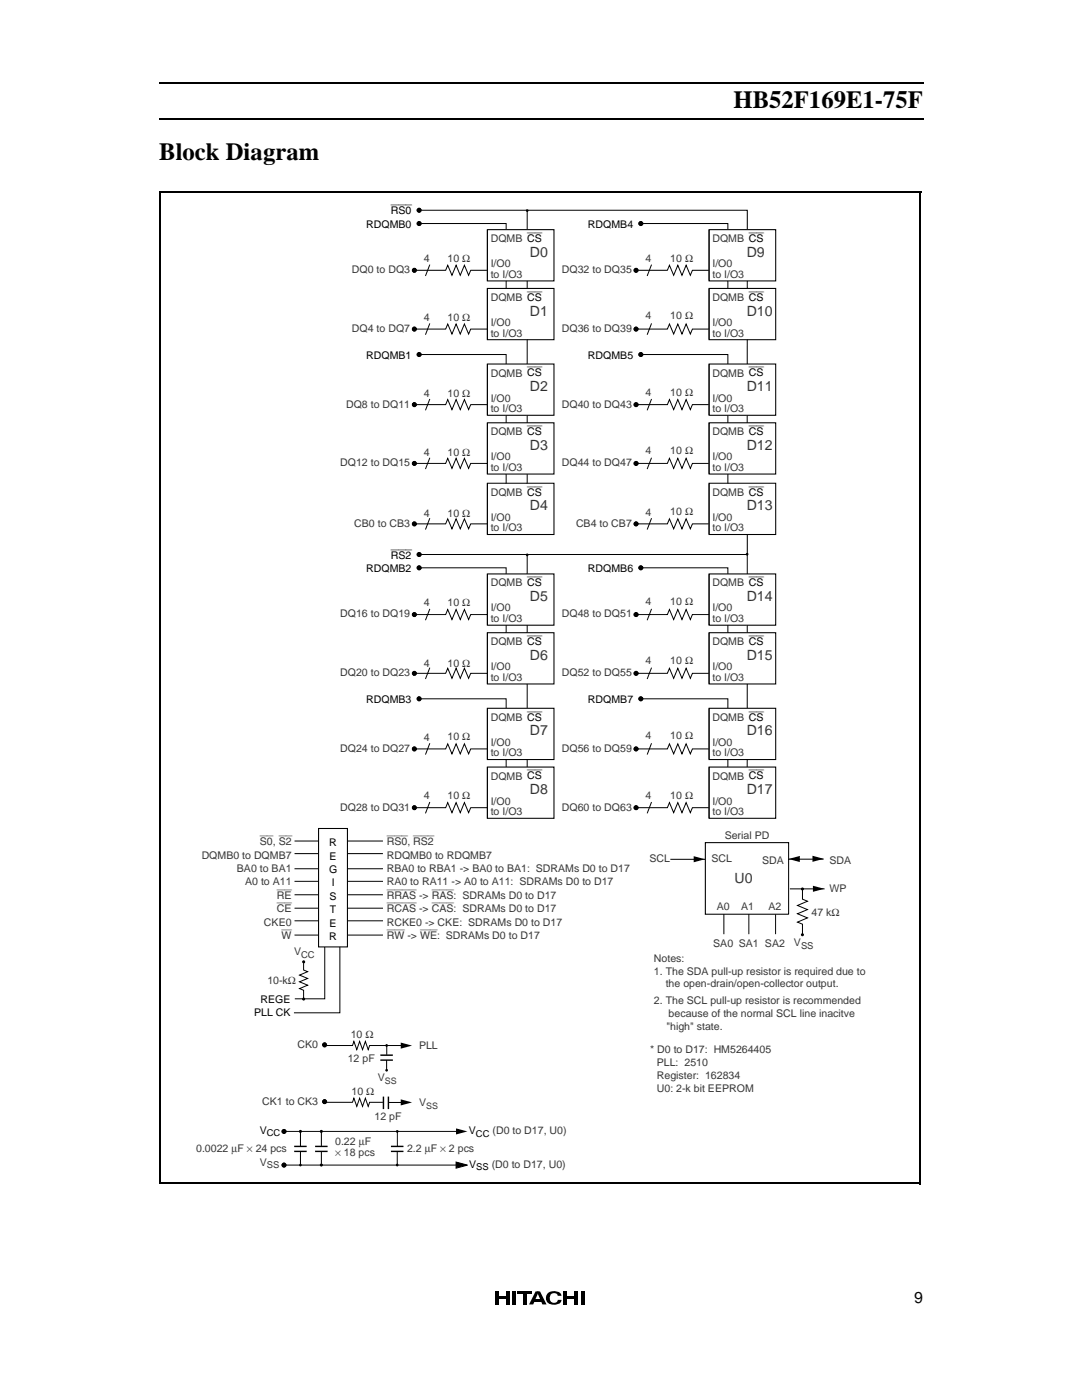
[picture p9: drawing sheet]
<svg xmlns="http://www.w3.org/2000/svg" width="216mm" height="279mm" viewBox="0 0 216 279" stroke-linecap="round" stroke-linejoin="round" font-family="sans-serif">
<path d="M31.8 16.5h152.4M31.8 23.8h152.4" fill="none" stroke="#000" stroke-width=".25"/>
<path d="M98.5 257.4h18.2v3.2h-18.2z" fill="#fff"/>
<g fill="#000">
<path d="M99.4 258.8h1.5v.4h-1.5zM106.6 259.4h1.4v.4h-1.4zM107.1 257.7h.7l1.3 2.6h-.9zM106.9 257.7h.6l-1.1 2.6h-.8zM109.4 258a2.11 2.11 0 0 1 2.5 .1l.1 .5h-.7a.6 .6 0 0 0-.7-.5 .94 .94 0 0 0-.9 1.3 .94 .94 0 0 0 1.5 .3l.1-.3h.7a1.22 1.22 0 0 1-1.4 1 1.36 1.36 0 0 1-1.5-.7 1.36 1.36 0 0 1 .3-1.7zM113.1 258.8h1.5v.4h-1.5zM98.7 257.7h.7v2.6h-.7zM100.9 257.7h.7v2.6h-.7zM102.3 257.7h.7v2.6h-.7zM104.4 257.7h.7v2.6h-.7zM112.4 257.7h.7v2.6h-.7zM114.6 257.7h.7v2.6h-.7z"/>
<path d="M115.9 257.7h.7v2.6h-.7z"/>
</g>
<path d="M103.2 257.9h3" fill="none" stroke="#000" stroke-width=".44"/>
<path d="M38.9 40.2h135.1v194h-135.1z" fill="#fff"/>
<path d="M149.1 104.3v49.6M64.8 189v10.3h-6" fill="none" stroke="#000" stroke-width=".2"/>
<g fill="#fff" stroke="#000" stroke-width=".2">
<path d="M58.8 167.8h17.6z"/>
<path d="M58.8 170.4h17.6z"/>
<path d="M58.8 173.4h17.6z"/>
<path d="M58.8 175.9h17.6z"/>
<path d="M58.8 178.6h17.6z"/>
<path d="M58.8 181.3h17.6z"/>
<path d="M58.8 183.8h17.6z"/>
<path d="M58.8 186.6h17.6z"/>
</g>
<path d="M83.6 44.6h17.4v13.5M105.2 41.9v55" fill="none" stroke="#000" stroke-width=".2"/>
<path d="M97.2 45.8h13.3v10.3h-13.3z" fill="#fff" stroke="#000" stroke-width=".21"/>
<g fill="#000">
<path d="M138.4 170.9l2.3 .6-2.3 .6zM157.3 171.4l2.3-.6v1.2zM162.1 170.8l2.3 .6-2.3 .6zM91 225.2l2.3 .6-2.3 .6zM91 231.9l2.3 .6-2.3 .6z"/>
<circle cx="83.6" cy="42" r=".47"/>
<circle cx="83.6" cy="44.6" r=".47"/>
<circle cx="56.7" cy="232.5" r=".47"/>
<circle cx="56.7" cy="225.8" r=".47"/>
</g>
<g fill="none" stroke="#000" stroke-width=".2">
<path d="M56.7 225.8h34.3M56.7 232.5h34.3M91 231.9l2.3 .6-2.3 .6z"/>
<circle cx="83.6" cy="42" r=".4"/>
<circle cx="83.6" cy="44.6" r=".4"/>
<circle cx="56.7" cy="225.8" r=".4"/>
<circle cx="56.7" cy="232.5" r=".4"/>
</g>
<path d="M140.7 168.2h16.7v14.3h-16.7z" fill="#fff" stroke="#000" stroke-width=".21"/>
<g fill="none" stroke="#000" stroke-width=".2">
<path d="M82.7 53.9h6.2l.4-1 .9 2 .8-2 .8 2 .9-2 .8 2 .4-1h3.3M83.7 42h65.4v48.2M85.8 52.8l-.9 2.3M97.3 45.9v10.1M133.8 171.5h6.9M157.4 171.5h6.9M157.6 177.4h6.9M144.4 182.4v4M149.4 182.4v4M154.8 182.4v4M77.1 211.6v2M77.2 208.6v1.9"/>
<path d="M60 225.8v3M60 229.8v2.7M64.1 225.8v3M64.1 229.8v2.7M79.3 229.8v2.7M79.3 225.7v3"/>
<circle cx="82.7" cy="53.9" r=".4"/>
</g>
<g fill="#000">
<path d="M162.2 176.8l2.3 .6-2.3 .6z"/>
<circle cx="82.7" cy="53.9" r=".47"/>
<circle cx="105.2" cy="42" r=".27"/>
<circle cx="77.1" cy="213.6" r=".27"/>
<circle cx="77.1" cy="208.6" r=".27"/>
<circle cx="59.9" cy="232.5" r=".27"/>
<circle cx="79.3" cy="232.5" r=".27"/>
<circle cx="79.3" cy="225.8" r=".27"/>
</g>
<path d="M75.9 210.6h2.5M75.9 211.6h2.5M76.5 218.8v2.5M77.5 218.8v2.5M58.7 228.8h2.5M58.7 229.8h2.5M62.9 228.8h2.5M62.9 229.8h2.5M78 228.8h2.5M78 229.8h2.5" fill="none" stroke="#000" stroke-width=".28"/>
<g fill="#000" stroke="#000" stroke-width=".2">
<circle cx="59.9" cy="225.8" r=".2"/>
<circle cx="64.1" cy="225.8" r=".2"/>
<circle cx="64.1" cy="232.5" r=".2"/>
</g>
<path d="M97.2 57.6h13.3v10.2h-13.3z" fill="#fff" stroke="#000" stroke-width=".21"/>
<circle cx="82.7" cy="65.7" r=".47" fill="#000"/>
<g fill="none" stroke="#000" stroke-width=".2">
<path d="M97.3 57.6v10.2M82.7 65.7h6.2l.4-1 .9 2 .8-2 .8 2 .9-2 .8 2 .4-1h3.3M83.6 70.8h17.4v25.8M85.8 64.5l-.9 2.3"/>
<circle cx="82.7" cy="65.7" r=".4"/>
</g>
<path d="M97.2 72.6h13.3v10.3h-13.3z" fill="#fff" stroke="#000" stroke-width=".21"/>
<g fill="#000">
<circle cx="83.6" cy="70.8" r=".47"/>
<circle cx="82.7" cy="80.8" r=".47"/>
</g>
<g fill="none" stroke="#000" stroke-width=".2">
<path d="M85.8 79.6l-.9 2.3M97.3 72.7v10.1M82.7 80.8h6.2l.4-1.1 .9 2 .8-2 .8 2 .9-2 .8 2 .4-.9h3.3"/>
<circle cx="83.6" cy="70.8" r=".4"/>
<circle cx="82.7" cy="80.8" r=".4"/>
</g>
<path d="M97.2 84.4h13.3v10.2h-13.3z" fill="#fff" stroke="#000" stroke-width=".21"/>
<circle cx="82.7" cy="92.5" r=".47" fill="#000"/>
<g fill="none" stroke="#000" stroke-width=".2">
<path d="M82.7 92.5h6.2l.4-1 .9 2 .8-2 .8 2 .9-2 .8 2 .4-1h3.3M85.8 91.4l-.9 2.2M97.3 84.4v10.2"/>
<circle cx="82.7" cy="92.5" r=".4"/>
</g>
<path d="M97.2 96.4h13.3v10.3h-13.3z" fill="#fff" stroke="#000" stroke-width=".21"/>
<circle cx="82.7" cy="104.6" r=".47" fill="#000"/>
<g fill="none" stroke="#000" stroke-width=".2">
<path d="M127.9 44.6h17.3v13.5M97.3 96.5v10.1M82.7 104.6h6.2l.4-1.1 .9 2 .8-2 .8 2 .9-2 .8 2 .4-.9h3.3M85.8 103.4l-.9 2.3"/>
<circle cx="82.7" cy="104.6" r=".4"/>
</g>
<path d="M141.5 45.8h13.3v10.3h-13.3z" fill="#fff" stroke="#000" stroke-width=".21"/>
<g fill="#000">
<circle cx="126.9" cy="53.9" r=".47"/>
<circle cx="127.9" cy="44.6" r=".47"/>
</g>
<g fill="none" stroke="#000" stroke-width=".2">
<path d="M126.9 53.9h6.3l.4-1 .8 2 .9-2 .8 2 .8-2 .8 2 .5-1h3.2M130 52.8l-.9 2.3M141.5 45.9v10.1"/>
<circle cx="126.9" cy="53.9" r=".4"/>
<circle cx="127.9" cy="44.6" r=".4"/>
</g>
<path d="M141.5 57.6h13.3v10.2h-13.3z" fill="#fff" stroke="#000" stroke-width=".21"/>
<circle cx="126.9" cy="65.7" r=".47" fill="#000"/>
<g fill="none" stroke="#000" stroke-width=".2">
<path d="M141.5 57.6v10.2M126.9 65.7h6.3l.4-1 .8 2 .9-2 .8 2 .8-2 .8 2 .5-1h3.2M127.9 70.8h17.3v25.8M130 64.5l-.9 2.3"/>
<circle cx="126.9" cy="65.7" r=".4"/>
</g>
<path d="M141.5 72.6h13.3v10.3h-13.3z" fill="#fff" stroke="#000" stroke-width=".21"/>
<g fill="#000">
<circle cx="127.9" cy="70.8" r=".47"/>
<circle cx="126.9" cy="80.8" r=".47"/>
</g>
<g fill="none" stroke="#000" stroke-width=".2">
<path d="M130 79.6l-.9 2.3M141.5 72.7v10.1M126.9 80.8h6.3l.4-1.1 .8 2 .9-2 .8 2 .8-2 .8 2 .5-.9h3.2"/>
<circle cx="127.9" cy="70.8" r=".4"/>
<circle cx="126.9" cy="80.8" r=".4"/>
</g>
<path d="M141.5 84.4h13.3v10.2h-13.3z" fill="#fff" stroke="#000" stroke-width=".21"/>
<circle cx="126.9" cy="92.5" r=".47" fill="#000"/>
<g fill="none" stroke="#000" stroke-width=".2">
<path d="M126.9 92.5h6.3l.4-1 .8 2 .9-2 .8 2 .8-2 .8 2 .5-1h3.2M130 91.4l-.9 2.2M141.5 84.4v10.2"/>
<circle cx="126.9" cy="92.5" r=".4"/>
</g>
<path d="M141.5 96.4h13.3v10.3h-13.3z" fill="#fff" stroke="#000" stroke-width=".21"/>
<circle cx="126.9" cy="104.6" r=".47" fill="#000"/>
<g fill="none" stroke="#000" stroke-width=".2">
<path d="M141.5 96.5v10.1M83.6 113.3h17.4v13.5M105.2 110.7v43.2M126.9 104.6h6.3l.4-1.1 .8 2 .9-2 .8 2 .8-2 .8 2 .5-.9h3.2M130 103.4l-.9 2.3"/>
<circle cx="126.9" cy="104.6" r=".4"/>
</g>
<path d="M97.2 114.5h13.3v10.3h-13.3z" fill="#fff" stroke="#000" stroke-width=".21"/>
<g fill="#000">
<circle cx="83.6" cy="110.7" r=".47"/>
<circle cx="83.6" cy="113.3" r=".47"/>
<circle cx="105.2" cy="110.7" r=".27"/>
<circle cx="149.1" cy="110.6" r=".27"/>
<circle cx="82.7" cy="122.7" r=".47"/>
</g>
<g fill="none" stroke="#000" stroke-width=".2">
<path d="M83.7 110.7h65.4M97.3 114.6v10.1M82.7 122.6h6.2l.4-1 .9 2 .8-2 .8 2 .9-2 .8 2 .4-1h3.3M85.8 121.5l-.9 2.3"/>
<circle cx="83.6" cy="110.7" r=".4"/>
<circle cx="83.6" cy="113.3" r=".4"/>
<circle cx="82.7" cy="122.7" r=".4"/>
</g>
<path d="M97.2 126.3h13.3v10.2h-13.3z" fill="#fff" stroke="#000" stroke-width=".21"/>
<circle cx="82.7" cy="134.4" r=".47" fill="#000"/>
<g fill="none" stroke="#000" stroke-width=".2">
<path d="M82.7 134.4h6.2l.4-1 .9 2 .8-2 .8 2 .9-2 .8 2 .4-1h3.3M83.6 139.5h17.4v14.1M85.8 133.2l-.9 2.3M97.3 126.3v10.2"/>
<circle cx="82.7" cy="134.4" r=".4"/>
</g>
<path d="M97.2 141.4h13.3v10.2h-13.3z" fill="#fff" stroke="#000" stroke-width=".21"/>
<g fill="#000">
<circle cx="83.6" cy="139.5" r=".47"/>
<circle cx="82.7" cy="149.5" r=".47"/>
</g>
<g fill="none" stroke="#000" stroke-width=".2">
<path d="M82.7 149.5h6.2l.4-1 .9 2 .8-2 .8 2 .9-2 .8 2 .4-1h3.3M85.8 148.3l-.9 2.3M97.3 141.4v10.2"/>
<circle cx="83.6" cy="139.5" r=".4"/>
<circle cx="82.7" cy="149.5" r=".4"/>
</g>
<g fill="#fff" stroke="#000" stroke-width=".21">
<path d="M97.2 153.1h13.3v10.2h-13.3z"/>
<path d="M63.6 165.3h5.7v23.7h-5.7z"/>
</g>
<circle cx="82.7" cy="161.2" r=".47" fill="#000"/>
<g fill="none" stroke="#000" stroke-width=".2">
<path d="M127.9 113.3h17.3v13.5M97.3 153.1v10.2M82.7 161.2h6.2l.4-1 .9 2 .8-2 .8 2 .9-2 .8 2 .4-1h3.3M85.8 160.1l-.9 2.2"/>
<circle cx="82.7" cy="161.2" r=".4"/>
</g>
<path d="M141.5 114.5h13.3v10.3h-13.3z" fill="#fff" stroke="#000" stroke-width=".21"/>
<g fill="#000">
<circle cx="127.9" cy="113.3" r=".47"/>
<circle cx="126.9" cy="122.7" r=".47"/>
</g>
<g fill="none" stroke="#000" stroke-width=".2">
<path d="M141.5 114.6v10.1M126.9 122.6h6.3l.4-1 .8 2 .9-2 .8 2 .8-2 .8 2 .5-1h3.2M130 121.5l-.9 2.3"/>
<circle cx="127.9" cy="113.3" r=".4"/>
<circle cx="126.9" cy="122.7" r=".4"/>
</g>
<path d="M141.5 126.3h13.3v10.2h-13.3z" fill="#fff" stroke="#000" stroke-width=".21"/>
<circle cx="126.9" cy="134.4" r=".47" fill="#000"/>
<g fill="none" stroke="#000" stroke-width=".2">
<path d="M126.9 134.4h6.3l.4-1 .8 2 .9-2 .8 2 .8-2 .8 2 .5-1h3.2M127.9 139.5h17.3v14.1M130 133.2l-.9 2.3M141.5 126.3v10.2"/>
<circle cx="126.9" cy="134.4" r=".4"/>
</g>
<path d="M141.5 141.4h13.3v10.2h-13.3z" fill="#fff" stroke="#000" stroke-width=".21"/>
<g fill="#000">
<circle cx="127.9" cy="139.5" r=".47"/>
<circle cx="126.9" cy="149.5" r=".47"/>
</g>
<g fill="none" stroke="#000" stroke-width=".2">
<path d="M126.9 149.5h6.3l.4-1 .8 2 .9-2 .8 2 .8-2 .8 2 .5-1h3.2M130 148.3l-.9 2.3M141.5 141.4v10.2"/>
<circle cx="127.9" cy="139.5" r=".4"/>
<circle cx="126.9" cy="149.5" r=".4"/>
</g>
<path d="M141.5 153.1h13.3v10.2h-13.3z" fill="#fff" stroke="#000" stroke-width=".21"/>
<g fill="#000">
<path d="M80 208.1l2.2 .6-2.2 .6zM80 219.4l2.2 .6-2.2 .6z"/>
<circle cx="126.9" cy="161.2" r=".47"/>
<circle cx="64.8" cy="219.9" r=".47"/>
<circle cx="64.8" cy="208.5" r=".47"/>
</g>
<g fill="none" stroke="#000" stroke-width=".2">
<path d="M141.5 153.1v10.2M126.9 161.2h6.3l.4-1 .8 2 .9-2 .8 2 .8-2 .8 2 .5-1h3.2M130 160.1l-.9 2.2M160.1 177.4v2l1 .5-2 .8 2 .8-2 .9 2 .8-2 .8 1 .4v2.1M60.6 192v1.6l.8 .3-1.6 .7 1.6 .7-1.6 .6 1.6 .7-1.6 .7 .8 .3v1.7M67.8 189v13.1h-9.1M64.8 208.7h5.5l.3-.9 .6 1.7 .6-1.7 .5 1.7 .6-1.7 .6 1.7 .3-.8h6.4M64.8 220h5.5l.3-.8 .6 1.6 .6-1.6 .5 1.6 .6-1.6 .6 1.6 .3-.8h2.7M77.5 220h3.4"/>
<circle cx="126.9" cy="161.2" r=".4"/>
<circle cx="64.8" cy="208.5" r=".4"/>
<circle cx="64.8" cy="219.9" r=".4"/>
</g>
<g fill="#000" stroke="#000" stroke-width=".2">
<circle cx="160.1" cy="177.4" r=".2"/>
<circle cx="60.6" cy="199.4" r=".2"/>
<circle cx="60.6" cy="192" r=".2"/>
<circle cx="160.1" cy="186.5" r=".2"/>
</g>
<path d="M32 38.1v198.1M32 38.3h151.8M183.7 38.3v198.1M31.8 236.2h151.9" fill="none" stroke="#000" stroke-width=".34"/>
<g font-size="4.9">
<text x="146.3" y="21.6">HB52F169E1-75F</text>
<text x="31.8" y="31.9">Block Diagram</text>
</g>
<text font-size="3.2" x="182.4" y="260.1">9</text>
<g font-size="2.8" fill="#363539">
<text x="105.8" y="51.2">D0</text>
<text x="149" y="51.2">D9</text>
<text x="105.8" y="63">D1</text>
<text x="149" y="63">D10</text>
<text x="105.8" y="78.1">D2</text>
<text x="149" y="78.1">D11</text>
<text x="105.8" y="89.8">D3</text>
<text x="149" y="89.8">D12</text>
<text x="105.8" y="101.8">D4</text>
<text x="149" y="101.8">D13</text>
<text x="105.8" y="119.9">D5</text>
<text x="149" y="119.9">D14</text>
<text x="105.8" y="131.7">D6</text>
<text x="149" y="131.7">D15</text>
<text x="105.8" y="146.8">D7</text>
<text x="149" y="146.8">D16</text>
<text x="105.8" y="158.5">D8</text>
<text x="149" y="158.5">D17</text>
<text x="146.6" y="176.2">U0</text>
</g>
<g font-size="2.1">
<text x="73.1" y="45.4">RDQMB0</text>
<text x="78" y="42.8">RS0</text>
<text x="117.3" y="45.4">RDQMB4</text>
<text x="149.4" y="48.3">CS</text>
<text x="149.4" y="60">CS</text>
<text x="73.1" y="71.6">RDQMB1</text>
<text x="117.3" y="71.6">RDQMB5</text>
<text x="149.4" y="75.1">CS</text>
<text x="149.4" y="86.8">CS</text>
<text x="78" y="111.5">RS2</text>
<text x="73.1" y="114.1">RDQMB2</text>
<text x="117.3" y="114.1">RDQMB6</text>
<text x="149.4" y="117">CS</text>
<text x="149.4" y="128.7">CS</text>
<text x="73.1" y="140.3">RDQMB3</text>
<text x="117.3" y="140.3">RDQMB7</text>
<text x="149.4" y="143.8">CS</text>
<text x="65.7" y="168.9">R</text>
<text x="65.8" y="171.5">E</text>
<text x="65.7" y="174.2">G</text>
<text x="65.8" y="179.6">S</text>
<text x="66.2" y="176.9">I</text>
<text x="65.8" y="184.9">E</text>
<text x="65.8" y="182.3">T</text>
<text x="65.7" y="187.6">R</text>
<text x="50.7" y="202.9">PLL CK</text>
<text x="52" y="200.2">REGE</text>
<text x="51.8" y="226.3">V</text>
<text x="93.6" y="226.4">V</text>
<text x="93.6" y="233.1">V</text>
</g>
<g font-size="2.1" fill="#363539">
<text x="84.6" y="52.3">4</text>
<text x="89.3" y="52.3">10 Ω</text>
<text x="97.9" y="53.3">I/O0</text>
<text x="97.9" y="48.3">DQMB CS</text>
<text x="128.8" y="52.3">4</text>
<text x="133.8" y="52.3">10 Ω</text>
<text x="142.2" y="53.3">I/O0</text>
<text x="142.2" y="48.3">DQMB</text>
<text x="70.2" y="54.5">DQ0 to DQ3</text>
<text x="97.9" y="55.4">to I/O3</text>
<text x="112.1" y="54.5">DQ32 to DQ35</text>
<text x="142.2" y="55.4">to I/O3</text>
<text x="84.6" y="64.1">4</text>
<text x="89.3" y="64.1">10 Ω</text>
<text x="97.9" y="65.1">I/O0</text>
<text x="97.9" y="60.1">DQMB CS</text>
<text x="128.8" y="63.8">4</text>
<text x="133.8" y="63.8">10 Ω</text>
<text x="142.2" y="65.1">I/O0</text>
<text x="142.2" y="60.1">DQMB</text>
<text x="70.2" y="66.3">DQ4 to DQ7</text>
<text x="97.9" y="67.2">to I/O3</text>
<text x="112.1" y="66.3">DQ36 to DQ39</text>
<text x="142.2" y="67.2">to I/O3</text>
<text x="97.9" y="75.1">DQMB CS</text>
<text x="142.2" y="75.1">DQMB</text>
<text x="69.1" y="81.3">DQ8 to DQ11</text>
<text x="84.6" y="79.2">4</text>
<text x="89.3" y="79.2">10 Ω</text>
<text x="97.9" y="80.1">I/O0</text>
<text x="97.9" y="82.2">to I/O3</text>
<text x="112.1" y="81.3">DQ40 to DQ43</text>
<text x="128.8" y="78.9">4</text>
<text x="133.8" y="78.9">10 Ω</text>
<text x="142.2" y="80.1">I/O0</text>
<text x="142.2" y="82.2">to I/O3</text>
<text x="97.9" y="86.9">DQMB CS</text>
<text x="142.2" y="86.9">DQMB</text>
<text x="67.9" y="93.1">DQ12 to DQ15</text>
<text x="84.6" y="90.9">4</text>
<text x="89.3" y="90.9">10 Ω</text>
<text x="97.9" y="91.9">I/O0</text>
<text x="97.9" y="94">to I/O3</text>
<text x="112.1" y="93.1">DQ44 to DQ47</text>
<text x="128.8" y="90.6">4</text>
<text x="133.8" y="90.6">10 Ω</text>
<text x="142.2" y="91.9">I/O0</text>
<text x="142.2" y="94">to I/O3</text>
<text x="97.9" y="98.9">DQMB CS</text>
<text x="142.2" y="98.9">DQMB CS</text>
<text x="70.7" y="105.1">CB0 to CB3</text>
<text x="84.6" y="103.2">4</text>
<text x="89.3" y="103.2">10 Ω</text>
<text x="97.9" y="103.9">I/O0</text>
<text x="97.9" y="106">to I/O3</text>
<text x="114.9" y="105.1">CB4 to CB7</text>
<text x="128.8" y="102.9">4</text>
<text x="133.8" y="102.9">10 Ω</text>
<text x="142.2" y="103.9">I/O0</text>
<text x="142.2" y="106">to I/O3</text>
<text x="97.9" y="117">DQMB CS</text>
<text x="142.2" y="117">DQMB</text>
<text x="67.9" y="123.2">DQ16 to DQ19</text>
<text x="84.6" y="121">4</text>
<text x="89.3" y="121">10 Ω</text>
<text x="97.9" y="122">I/O0</text>
<text x="97.9" y="124.1">to I/O3</text>
<text x="112.1" y="123.2">DQ48 to DQ51</text>
<text x="128.8" y="120.7">4</text>
<text x="133.8" y="120.7">10 Ω</text>
<text x="142.2" y="122">I/O0</text>
<text x="142.2" y="124.1">to I/O3</text>
<text x="97.9" y="128.8">DQMB CS</text>
<text x="142.2" y="128.8">DQMB</text>
<text x="67.9" y="135">DQ20 to DQ23</text>
<text x="84.6" y="133.1">4</text>
<text x="89.3" y="133.1">10 Ω</text>
<text x="97.9" y="133.8">I/O0</text>
<text x="97.9" y="135.9">to I/O3</text>
<text x="112.1" y="135">DQ52 to DQ55</text>
<text x="128.8" y="132.4">4</text>
<text x="133.8" y="132.4">10 Ω</text>
<text x="142.2" y="133.8">I/O0</text>
<text x="142.2" y="135.9">to I/O3</text>
<text x="97.9" y="143.8">DQMB CS</text>
<text x="142.2" y="143.8">DQMB</text>
<text x="84.6" y="147.8">4</text>
<text x="89.3" y="147.8">10 Ω</text>
<text x="97.9" y="148.8">I/O0</text>
<text x="128.8" y="147.5">4</text>
<text x="133.8" y="147.5">10 Ω</text>
<text x="142.2" y="148.8">I/O0</text>
<text x="67.9" y="150">DQ24 to DQ27</text>
<text x="97.9" y="151">to I/O3</text>
<text x="97.9" y="155.6">DQMB CS</text>
<text x="112.1" y="150">DQ56 to DQ59</text>
<text x="142.2" y="151">to I/O3</text>
<text x="142.2" y="155.6">DQMB CS</text>
<text x="67.9" y="161.8">DQ28 to DQ31</text>
<text x="84.6" y="159.4">4</text>
<text x="89.3" y="159.4">10 Ω</text>
<text x="97.9" y="160.6">I/O0</text>
<text x="112.1" y="161.8">DQ60 to DQ63</text>
<text x="128.8" y="159.5">4</text>
<text x="133.8" y="159.5">10 Ω</text>
<text x="142.2" y="160.6">I/O0</text>
<text x="97.9" y="162.7">to I/O3</text>
<text x="142.2" y="162.7">to I/O3</text>
<text x="144.6" y="167.5">Serial PD</text>
<text x="40.2" y="171.4">DQMB0 to DQMB7</text>
<text x="51.9" y="168.7">S0, S2</text>
<text x="77.2" y="168.7">RS0, RS2</text>
<text x="77.2" y="171.4">RDQMB0 to RDQMB7</text>
<text x="129.6" y="172.1">SCL</text>
<text x="142" y="172.1">SCL</text>
<text x="152.1" y="172.5">SDA</text>
<text x="165.5" y="172.5">SDA</text>
<text x="47.3" y="174">BA0 to BA1</text>
<text x="48.9" y="176.7">A0 to A11</text>
<text x="55.3" y="179.4">RE</text>
<text x="77.2" y="174">RBA0 to RBA1 -&gt; BA0 to BA1: SDRAMs D0 to D17</text>
<text x="77.2" y="176.7">RA0 to RA11 -&gt; A0 to A11: SDRAMs D0 to D17</text>
<text x="77.2" y="179.4">RRAS -&gt; RAS: SDRAMs D0 to D17</text>
<text x="165.5" y="178">WP</text>
<text x="52.7" y="184.8">CKE0</text>
<text x="55.3" y="182.1">CE</text>
<text x="77.2" y="182.1">RCAS -&gt; CAS: SDRAMs D0 to D17</text>
<text x="77.2" y="184.8">RCKE0 -&gt; CKE: SDRAMs D0 to D17</text>
<text x="143" y="181.6">A0</text>
<text x="147.9" y="181.6">A1</text>
<text x="153.3" y="181.6">A2</text>
<text x="161.9" y="182.8">47 kΩ</text>
<text x="56.2" y="187.4">W</text>
<text x="58.7" y="190.7">V</text>
<text x="77.2" y="187.4">RW -&gt; WE: SDRAMs D0 to D17</text>
<text x="130.5" y="191.9">Notes:</text>
<text x="142.3" y="189">SA0 SA1 SA2</text>
<text x="158.4" y="188.9">V</text>
<text x="53.3" y="196.5">10-kΩ</text>
<text x="130.5" y="194.5">1. The SDA pull-up resistor is required due to</text>
<text x="132.8" y="197.1">the open-drain/open-collector output.</text>
<text x="130.5" y="200.4">2. The SCL pull-up resistor is recommended</text>
<text x="133.4" y="202.9">because of the normal SCL line inacitve</text>
<text x="59.4" y="209.1">CK0</text>
<text x="70" y="207.1">10 Ω</text>
<text x="83.6" y="209.4">PLL</text>
<text x="133" y="205.6">&quot;high&quot; state.</text>
<text x="69.4" y="212">12 pF</text>
<text x="75.4" y="215.7">V</text>
<text x="129.7" y="210.2">* D0 to D17: HM5264405</text>
<text x="131.1" y="212.8">PLL: 2510</text>
<text x="131.1" y="215.4">Register: 162834</text>
<text x="52.3" y="220.5">CK1 to CK3</text>
<text x="70.1" y="218.5">10 Ω</text>
<text x="83.6" y="220.7">V</text>
<text x="131.1" y="218">U0: 2-k bit EEPROM</text>
<text x="74.7" y="223.5">12 pF</text>
<text x="39.1" y="230">0.0022 µF × 24 pcs</text>
<text x="51.8" y="232.7">V</text>
<text x="66.9" y="228.6">0.22 µF</text>
<text x="66.9" y="230.8">× 18 pcs</text>
<text x="81.2" y="230">2.2 µF × 2 pcs</text>
</g>
<g font-size="1.9" fill="#363539">
<text x="60.1" y="191.2">CC</text>
<text x="159.8" y="189.4">SS</text>
<text x="53.2" y="233.2">SS</text>
</g>
<g font-size="1.9">
<text x="53.2" y="226.8">CC</text>
<text x="95" y="226.8">CC (D0 to D17, U0)</text>
<text x="95" y="233.6">SS (D0 to D17, U0)</text>
</g>
<g font-size="1.8" fill="#363539">
<text x="76.8" y="216.3">SS</text>
<text x="85" y="221.4">SS</text>
</g>
</svg>
